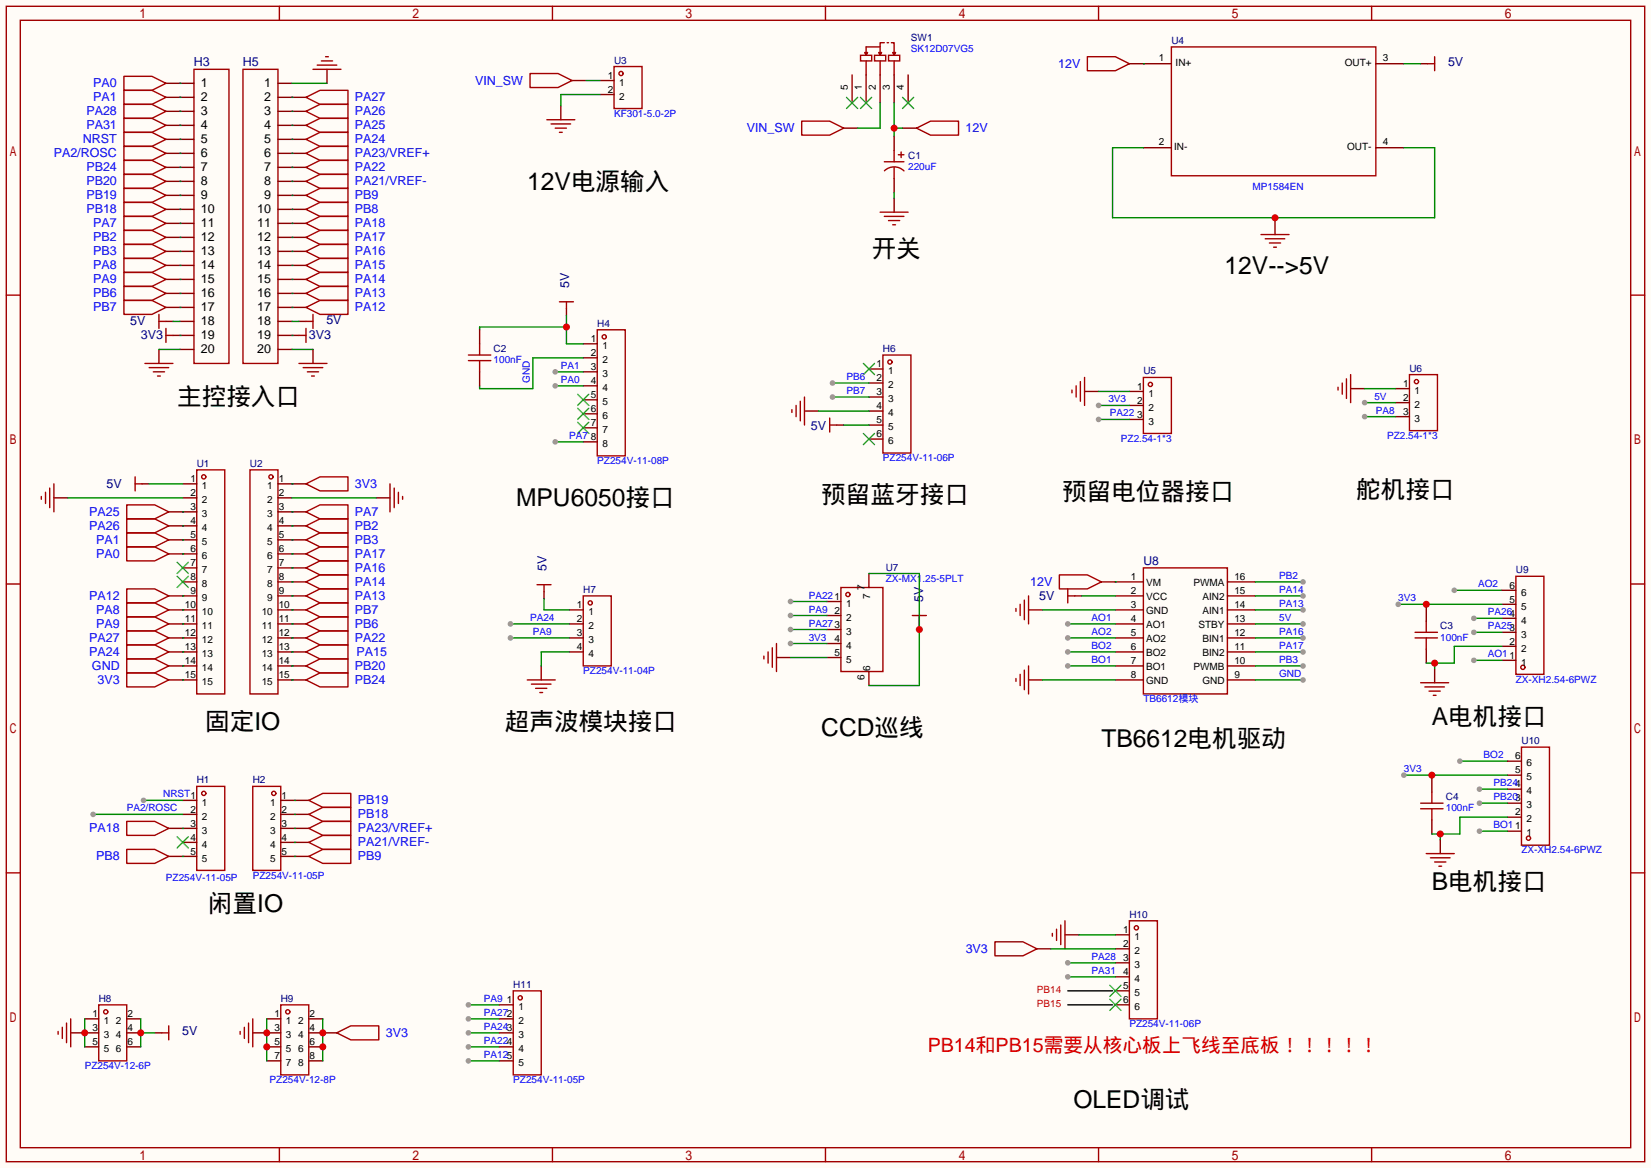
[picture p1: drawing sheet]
<svg xmlns="http://www.w3.org/2000/svg" width="299mm" height="212mm" viewBox="0 0 299 212" stroke-linecap="round" stroke-linejoin="round" font-family="sans-serif">
<path d="M0 0h299.5v211.8h-299.5z" fill="#fffcf7"/>
<g fill="none" stroke="#a10000" stroke-width=".25">
<path d="M1.1 1.1h297.2v209.6h-297.2zM3.7 3.7h292.1v204.5h-292.1zM22.5 18.9h5.1l2.5 1.3-2.5 1.3h-5.1zM22.5 13.8h5.1l2.5 1.3-2.5 1.3h-5.1zM22.5 16.4h5.1l2.5 1.3-2.5 1.2h-5.1zM35.2 12.6h6.3v53.3h-6.3zM44.1 12.6h6.3v53.3h-6.3zM50.7 1.1v2.6M55.5 17.7l2.5-1.3h5.1v2.5h-5.1zM56.8 12.6h5M57.5 11.8h3.6M58.3 11h2"/>
<path d="M59.1 10.3h.5M96.1 13.3h5.1l2.6 1.3-2.6 1.3h-5.1zM100.2 1.1v2.6M149.7 1.1v2.6M156.1 10h2v1h-2zM156.8 9.5h.6l-.3 .5zM157.1 11v2.6M158.6 10h2.1v1h-2.1zM159.4 9.5h.5l-.3 .5zM159.6 11v2.6M159.6 8.5h-2.5v1M160.4 7.7h-.8v1.8"/>
<path d="M160.9 7.7h.3M161.2 10h2v1h-2zM161.7 7.7h.5v1.8M161.9 9.5h.5l-.2 .5zM162.2 11v2.6M197.2 10.3h5.1l2.6 1.3-2.6 1.2h-5.1zM199.3 1.1v2.6M248.8 1.1v2.6M259 11.6h1.2M260.2 10.3v2.5M22.5 39.2h5.1l2.5 1.3-2.5 1.3h-5.1zM22.5 24h5.1l2.5 1.3-2.5 1.2h-5.1z"/>
<path d="M22.5 21.5h5.1l2.5 1.2-2.5 1.3h-5.1zM22.5 26.5h5.1l2.5 1.3-2.5 1.3h-5.1zM22.5 31.6h5.1l2.5 1.3-2.5 1.3h-5.1zM22.5 29.1h5.1l2.5 1.3-2.5 1.2h-5.1zM22.5 36.7h5.1l2.5 1.3-2.5 1.2h-5.1zM22.5 34.2h5.1l2.5 1.2-2.5 1.3h-5.1zM55.5 27.8l2.5-1.3h5.1v2.6h-5.1zM55.5 25.3l2.5-1.3h5.1v2.5h-5.1zM55.5 32.9l2.5-1.3h5.1v2.6h-5.1zM55.5 35.4l2.5-1.2h5.1v2.5h-5.1zM55.5 30.4l2.5-1.3h5.1v2.5h-5.1zM55.5 38l2.5-1.3h5.1v2.5h-5.1z"/>
<path d="M55.5 22.7l2.5-1.2h5.1v2.5h-5.1zM55.5 20.2l2.5-1.3h5.1v2.6h-5.1zM99.2 21.7h5.1M99.9 22.5h3.6M100.7 23.2h2M101.5 24h.5M145.4 22h5.1l2.5 1.2-2.5 1.3h-5.1zM159.6 38.5h5.1M160.4 39.2h3.6M166.2 23.2l2.6-1.2h5.1v2.5h-5.1zM1.1 53.5h2.6M22.5 54.5h5.1l2.5 1.3-2.5 1.2h-5.1z"/>
<path d="M22.5 51.9h5.1l2.5 1.3-2.5 1.3h-5.1zM22.5 49.4h5.1l2.5 1.3-2.5 1.2h-5.1zM22.5 44.3h5.1l2.5 1.3-2.5 1.3h-5.1zM22.5 46.9h5.1l2.5 1.2-2.5 1.3h-5.1zM22.5 41.8h5.1l2.5 1.3-2.5 1.2h-5.1zM28.8 57v2.6M28.8 58.3h1.3M30.1 59.6v2.5M55.5 48.1l2.5-1.2h5.1v2.5h-5.1zM55.5 45.6l2.5-1.3h5.1v2.6h-5.1zM55.5 43.1l2.5-1.3h5.1v2.5h-5.1zM55.5 50.7l2.5-1.3h5.1v2.5h-5.1z"/>
<path d="M55.5 40.5l2.5-1.3h5.1v2.6h-5.1zM55.5 53.2l2.5-1.3h5.1v2.6h-5.1zM55.5 55.8l2.5-1.3h5.1v2.5h-5.1zM55.5 59.6v2.5M55.5 58.3h1.3M56.8 57v2.6M101.5 54.7h2.5M102.7 54.7v1.3M161.2 40h2M161.9 40.8h.5M228.7 42.5h5.1M229.5 43.3h3.5"/>
<path d="M230.3 44.1h2M231 44.8h.5M295.8 53.5h2.5M26.3 65.9h5.1M27.1 66.7h3.5M27.8 67.4h2M28.6 68.2h.5M30.1 60.8h1.3M54.2 65.9h5.1M54.2 60.8h1.3M55 66.7h3.5M55.8 67.4h2"/>
<path d="M56.5 68.2h.5M143.6 74.3v.5M144.4 73.5v2.1M145.2 72.8v3.5M145.9 72v5.1M150.5 75.8v2.6M150.5 77.1h1.3M194.4 70.7v.5M195.2 70v2M196 69.2v3.6M196.7 68.5v5M242.7 70.2v.5"/>
<path d="M243.5 69.5v2M244.2 68.7v3.6M245 67.9v5.1M7.5 90v.6M8.3 89.3v2M9 88.5v3.6M9.8 87.8v5M23 96.6h5.1l2.5 1.3-2.5 1.3h-5.1zM23 91.6h5.1l2.5 1.2-2.5 1.3h-5.1zM23 94.1h5.1l2.5 1.3-2.5 1.2h-5.1zM23 99.2h5.1l2.5 1.3-2.5 1.2h-5.1zM24.5 86.5v2.5"/>
<path d="M24.5 87.8h1.3M35.7 85.2h5.1v40.7h-5.1zM45.3 85.2h5.1v40.7h-5.1zM55.5 87.8l2.5-1.3h5.1v2.5h-5.1zM55.5 92.8l2.5-1.2h5.1v2.5h-5.1zM55.5 95.4l2.5-1.3h5.1v2.5h-5.1zM55.5 97.9l2.5-1.3h5.1v2.6h-5.1zM70.7 87.8v5M71.5 88.5v3.6M72.3 89.3v2M73 90v.6M1.1 105.9h2.6"/>
<path d="M23 119.5h5.1l2.5 1.3-2.5 1.2h-5.1zM23 117h5.1l2.5 1.2-2.5 1.3h-5.1zM23 109.3h5.1l2.5 1.3-2.5 1.3h-5.1zM23 106.8h5.1l2.5 1.3-2.5 1.2h-5.1zM23 114.4h5.1l2.5 1.3-2.5 1.3h-5.1zM23 111.9h5.1l2.5 1.3-2.5 1.2h-5.1zM55.5 115.7l2.5-1.3h5.1v2.6h-5.1zM55.5 118.2l2.5-1.2h5.1v2.5h-5.1zM55.5 110.6l2.5-1.3h5.1v2.6h-5.1zM55.5 113.2l2.5-1.3h5.1v2.5h-5.1zM55.5 108.1l2.5-1.3h5.1v2.5h-5.1zM55.5 103l2.5-1.3h5.1v2.6h-5.1z"/>
<path d="M55.5 105.5l2.5-1.2h5.1v2.5h-5.1zM55.5 100.5l2.5-1.3h5.1v2.5h-5.1zM97.4 106h2.5M98.7 106v1.3M138.6 119v.5M139.3 118.2v2.1M140.1 117.5v3.5M140.8 116.7v5.1M165.5 111.6h2.5M166.8 111.6v1.3M184.3 110.4v.5M185 109.6v2"/>
<path d="M185.8 108.8v3.6M186.6 108.1v5.1M192.2 104.3h5l2.6 1.2-2.6 1.3h-5zM193.7 106.8v2.5M193.7 108.1h1.2M295.8 105.9h2.5M23 122h5.1l2.5 1.3-2.5 1.3h-5.1zM55.5 120.8l2.5-1.3h5.1v2.5h-5.1zM55.5 123.3l2.5-1.3h5.1v2.6h-5.1zM95.6 123.3h5.1M96.4 124.1h3.5M97.2 124.8h2"/>
<path d="M97.9 125.6h.5M184.3 123.1v.5M185 122.3v2M185.8 121.5v3.6M186.6 120.8v5.1M257.7 123.8h5.1M258.4 124.6h3.6M259.2 125.3h2M260 126.1h.5M1.1 158.3h2.6M23 149h5.1l2.5 1.2-2.5 1.3h-5.1zM23 154.1h5.1l2.5 1.2-2.5 1.3h-5.1z"/>
<path d="M35.7 142.6h5.1v15.3h-5.1zM45.8 142.6h5.1v15.3h-5.1zM56 150.2l2.5-1.2h5.1v2.5h-5.1zM56 152.8l2.5-1.3h5.1v2.6h-5.1zM56 155.3l2.5-1.2h5.1v2.5h-5.1zM56 147.7l2.5-1.3h5.1v2.6h-5.1zM56 145.2l2.5-1.3h5.1v2.5h-5.1zM258.7 154.8h5.1M259.5 155.6h3.5M260.2 156.3h2.1M261 157.1h.5M295.8 158.3h2.5"/>
<path d="M180.5 170.8h5l2.6 1.3-2.6 1.3h-5zM190.9 169.3v.5M191.6 168.5v2.1M192.4 167.8v3.5M193.2 167v5.1M10.5 187.1v.5M11.3 186.3v2M12.1 185.5v3.6M12.8 184.8v5.1M29.3 187.3h1.3M30.6 186.1v2.5M43.6 187.1v.5"/>
<path d="M44.3 186.3v2M45.1 185.5v3.6M45.8 184.8v5.1M61.1 187.3l2.5-1.2h5.1v2.5h-5.1zM50.7 208.2v2.5M100.2 208.2v2.5M149.7 208.2v2.5M199.3 208.2v2.5M248.8 208.2v2.5"/>
<circle cx="37" cy="86.5" r=".38"/>
<circle cx="49.1" cy="86.5" r=".38"/>
<circle cx="37" cy="143.9" r=".38"/>
<circle cx="49.7" cy="143.9" r=".38"/>
</g>
<g fill="none" stroke="#870000" stroke-width=".25">
<path d="M30.1 17.7h5.1M30.1 15.1h5.1M50.4 17.7h5.1M50.4 15.1h2.6M59.3 12.6v2.5M101.7 19.2v2.5M103.8 14.6h2.5M154.6 13.6v5.1M157.1 13.6v5.1M159.6 13.6v5.1M162.2 13.6v5.1M164.7 13.6v5.1"/>
<path d="M204.9 11.6h2.5M257.7 11.6h1.3M30.1 27.8h5.1M30.1 25.3h5.1M30.1 32.9h5.1M30.1 35.4h5.1M30.1 30.4h5.1M30.1 38h5.1M30.1 22.7h5.1M30.1 20.2h5.1M50.4 27.8h5.1M50.4 25.3h5.1"/>
<path d="M50.4 32.9h5.1M50.4 35.4h5.1M50.4 30.4h5.1M50.4 38h5.1M50.4 22.7h5.1M50.4 20.2h5.1M153 23.2h2.6M162.2 35.9v2.6M163.7 23.2h2.5M30.1 48.1h5.1M30.1 45.6h5.1M30.1 43.1h5.1"/>
<path d="M30.1 50.7h5.1M30.1 40.5h5.1M30.1 53.2h5.1M30.1 55.8h5.1M30.1 58.3h1.3M32.6 58.3h2.6M50.4 48.1h5.1M50.4 45.6h5.1M50.4 43.1h5.1M50.4 50.7h5.1M50.4 40.5h5.1M50.4 53.2h5.1"/>
<path d="M50.4 55.8h5.1M50.4 58.3h2.6M54.2 58.3h1.3M102.7 56v1.3M231.3 40v2.5M28.8 63.4v2.5M31.4 60.8h3.8M32.6 63.4h2.6M50.4 60.8h3.8M50.4 63.4h2.6M56.8 63.4v2.5M145.9 74.5h2.6"/>
<path d="M151.8 77.1h1.2M196.7 71h2.6M245 70.5h2.5M9.8 90.3h2.5M25.8 87.8h1.3M30.6 92.8h5.1M30.6 95.4h5.1M30.6 97.9h5.1M33.1 90.3h2.6M33.1 87.8h2.6M50.4 90.3h2.6M50.4 87.8h5.1"/>
<path d="M50.4 92.8h5.1M50.4 95.4h5.1M50.4 97.9h5.1M68.2 90.3h2.5M30.6 110.6h5.1M30.6 118.2h5.1M30.6 115.7h5.1M30.6 113.2h5.1M30.6 100.5h5.1M30.6 108.1h5.1M33.1 105.5h2.6M33.1 103h2.6"/>
<path d="M50.4 105.5h5.1M50.4 110.6h5.1M50.4 118.2h5.1M50.4 115.7h5.1M50.4 113.2h5.1M50.4 100.5h5.1M50.4 108.1h5.1M50.4 103h5.1M98.7 107.3v1.3M140.8 119.3h2.6M166.8 112.9v1.3M186.6 110.6h2.5"/>
<path d="M194.9 108.1h1.3M199.8 105.5h2.5M30.6 123.3h5.1M30.6 120.8h5.1M50.4 123.3h5.1M50.4 120.8h5.1M98.2 120.8v2.5M186.6 123.3h2.5M260.2 121.3v2.5M30.6 150.2h5.1M30.6 155.3h5.1M33.1 152.8h2.6"/>
<path d="M33.1 147.7h2.6M33.1 145.2h2.6M50.9 150.2h5.1M50.9 152.8h5.1M50.9 155.3h5.1M50.9 147.7h5.1M50.9 145.2h5.1M261.2 152.3v2.5M188.1 172.1h2.5M193.2 169.5h2.5M12.8 187.3h2.6M28.1 187.3h1.2"/>
<path d="M45.8 187.3h2.6M58.5 187.3h2.6"/>
</g>
<g fill="none" stroke="#008700" stroke-width=".25">
<path d="M32.6 15.1h.1M32.6 17.7h.1M53 17.7h.1M53 15.1h6.3M159.6 18.7v4.5h-4M162.2 18.7v6.1M32.6 20.2h.1M32.6 25.3h.1M32.6 27.8h.1M32.6 22.7h.1M32.6 32.9h.1M32.6 30.4h.1"/>
<path d="M32.6 38h.1M32.6 35.4h.1M53 32.9h.1M53 30.4h.1M53 25.3h.1M53 27.8h.1M53 38h.1M53 35.4h.1M53 22.7h.1M53 20.2h.1M162.2 23.2h1.5M31.4 58.3h1.2"/>
<path d="M32.6 55.8h.1M32.6 53.2h.1M32.6 50.7h.1M32.6 45.6h.1M32.6 48.1h.1M32.6 43.1h.1M32.6 40.5h.1M53 43.1h.1M53 48.1h.1M53 45.6h.1M53 50.7h.1M53 40.5h.1"/>
<path d="M53 53.2h.1M53 55.8h.1M53 58.3h1.2M28.8 63.4h3.8M32.6 60.8h.1M53 60.8h.1M53 63.4h3.8M12.3 90.3h20.8M27.1 87.8h6M33.1 92.8h.1M33.1 95.4h.1M33.1 97.9h.1"/>
<path d="M53 87.8h.1M53 97.9h.1M53 95.4h.1M53 92.8h.1M53 90.3h15.2M33.1 100.5h.1M33.1 108.1h.1M33.1 110.6h.1M33.1 113.2h.1M33.1 115.7h.1M33.1 118.2h.1M53 118.2h.1"/>
<path d="M53 115.7h.1M53 113.2h.1M53 110.6h.1M53 108.1h.1M53 105.5h.1M53 103h.1M53 100.5h.1M33.1 120.8h.1M33.1 123.3h.1M53 120.8h.1M53 123.3h.1M33.1 155.3h.1"/>
<path d="M33.1 150.2h.1M53.5 145.2h.1M53.5 147.7h.1M53.5 150.2h.1M53.5 152.8h.1M53.5 155.3h.1"/>
</g>
<path d="M153.5 17.7l2.1 2M155.6 17.7l-2.1 2M156.1 17.7l2 2M158.1 17.7l-2 2M163.7 17.7l2 2M165.7 17.7l-2 2M32.1 102l2.1 2M32.1 104.5l2.1 2.1M34.2 102l-2.1 2M34.2 104.5l-2.1 2.1M32.1 151.8l2.1 2M34.2 151.8l-2.1 2" fill="none" stroke="#3c3" stroke-width=".25"/>
<circle cx="162.2" cy="23.2" r=".63" fill="#c00"/>
<g fill="none" stroke="#a10000" stroke-width=".25">
<path d="M111.4 12.1h5.1v7.6h-5.1zM212.5 8.5h37.1v23.4h-37.1zM160.4 29.3h3.6M160.4 31a2.54 2.54 0 0 1 3.6 0M162.2 27.3v2M162.2 30.4v2M162.9 28.1h1.1M163.4 27.6v1"/>
<circle cx="112.6" cy="13.3" r=".38"/>
</g>
<path d="M108.8 14.6h2.6M108.8 17.1h2.6M207.4 11.6h5.1M249.6 11.6h5M162.2 24.8v2.5M162.2 32.4v2.5M207.4 26.8h5.1M249.6 26.8h5" fill="none" stroke="#870000" stroke-width=".25"/>
<path d="M106.3 14.6h2.5M108.8 17.1h-7.1v2.1M207.4 11.6h.1M162.2 34.9v1M207.4 26.8h-5.6v12.7h58.4v-12.7h-5.6M231.3 39.5v.5" fill="none" stroke="#008700" stroke-width=".25"/>
<circle cx="231.3" cy="39.5" r=".63" fill="#c00"/>
<path d="M254.6 11.6h3.1M102.7 57.3v5.1h3.1M102.7 59.3h-15.7v.5" fill="none" stroke="#008700" stroke-width=".25"/>
<g fill="none" stroke="#a10000" stroke-width=".25">
<path d="M108.3 59.8h5.1v22.9h-5.1z"/>
<circle cx="109.6" cy="61.1" r=".38"/>
</g>
<path d="M105.8 62.4h2.5M105.8 64.9h2.5M105.8 67.4h2.5M105.8 70h2.5M105.8 72.5h2.5M105.8 75.1h2.5M105.8 77.6h2.5M105.8 80.1h2.5" fill="none" stroke="#870000" stroke-width=".25"/>
<path d="M104.8 71.5l2 2M104.8 74l2 2.1M104.8 76.6l2 2M106.8 71.5l-2 2M106.8 74l-2 2.1M106.8 76.6l-2 2" fill="none" stroke="#3c3" stroke-width=".25"/>
<circle cx="102.7" cy="59.3" r=".63" fill="#c00"/>
<path d="M100.7 67.4h5.1M105.8 64.9h-9.2v5.6h-9.6v-.5" fill="none" stroke="#008700" stroke-width=".25"/>
<circle cx="100.7" cy="67.4" r=".51" fill="#999"/>
<path d="M100.7 70h5.1" fill="none" stroke="#008700" stroke-width=".25"/>
<circle cx="100.7" cy="70" r=".51" fill="#999"/>
<path d="M100.7 80.1h5.1" fill="none" stroke="#008700" stroke-width=".25"/>
<circle cx="100.7" cy="80.1" r=".51" fill="#999"/>
<g fill="none" stroke="#a10000" stroke-width=".25">
<path d="M160.1 64.4h5.1v17.8h-5.1z"/>
<circle cx="161.4" cy="65.7" r=".38"/>
</g>
<path d="M157.6 66.9h2.5M157.6 69.5h2.5M157.6 72h2.5M157.6 74.5h2.5M157.6 77.1h2.5M157.6 79.6h2.5" fill="none" stroke="#870000" stroke-width=".25"/>
<path d="M156.6 65.9l2 2M156.6 78.6l2 2M158.6 65.9l-2 2M158.6 78.6l-2 2" fill="none" stroke="#3c3" stroke-width=".25"/>
<path d="M151 69.5h6.6" fill="none" stroke="#008700" stroke-width=".25"/>
<circle cx="151" cy="69.5" r=".51" fill="#999"/>
<path d="M151 72h6.6" fill="none" stroke="#008700" stroke-width=".25"/>
<circle cx="151" cy="72" r=".51" fill="#999"/>
<path d="M148.5 74.5h9.1M153 77.1h4.6M199.3 71h5.6M199.3 73.5h5.6M247.5 70.5h5.6" fill="none" stroke="#008700" stroke-width=".25"/>
<g fill="none" stroke="#a10000" stroke-width=".25">
<path d="M207.4 68.5h5.1v10.1h-5.1zM255.7 67.9h5v10.2h-5z"/>
<circle cx="208.7" cy="69.7" r=".38"/>
<circle cx="256.9" cy="69.2" r=".38"/>
</g>
<path d="M204.9 71h2.5M204.9 73.5h2.5M204.9 76.1h2.5M253.1 70.5h2.6M253.1 73h2.6M253.1 75.6h2.6" fill="none" stroke="#870000" stroke-width=".25"/>
<circle cx="199.3" cy="73.5" r=".51" fill="#999"/>
<path d="M247.5 73h5.6" fill="none" stroke="#008700" stroke-width=".25"/>
<circle cx="247.5" cy="73" r=".51" fill="#999"/>
<path d="M199.3 76.1h5.6" fill="none" stroke="#008700" stroke-width=".25"/>
<circle cx="199.3" cy="76.1" r=".51" fill="#999"/>
<path d="M247.5 75.6h5.6" fill="none" stroke="#008700" stroke-width=".25"/>
<circle cx="247.5" cy="75.6" r=".51" fill="#999"/>
<g fill="none" stroke="#a10000" stroke-width=".25">
<path d="M105.8 108.1h5.1v12.7h-5.1z"/>
<circle cx="107.1" cy="109.3" r=".38"/>
</g>
<path d="M103.3 110.6h2.5M103.3 113.2h2.5M103.3 115.7h2.5M103.3 118.2h2.5" fill="none" stroke="#870000" stroke-width=".25"/>
<path d="M92.6 113.2h10.7M98.7 108.6v2h4.6" fill="none" stroke="#008700" stroke-width=".25"/>
<circle cx="92.6" cy="113.2" r=".51" fill="#999"/>
<path d="M92.6 115.7h10.7" fill="none" stroke="#008700" stroke-width=".25"/>
<circle cx="92.6" cy="115.7" r=".51" fill="#999"/>
<path d="M103.3 118.2h-5.1v2.6M15.4 184.8v5.1" fill="none" stroke="#008700" stroke-width=".25"/>
<g fill="none" stroke="#a10000" stroke-width=".25">
<path d="M17.9 182.2h5.1v10.2h-5.1zM50.9 182.2h5.1v12.7h-5.1z"/>
<circle cx="19.2" cy="183.5" r=".38"/>
<circle cx="52.2" cy="183.5" r=".38"/>
</g>
<g fill="none" stroke="#870000" stroke-width=".25">
<path d="M15.4 184.8h2.5M15.4 189.9h2.5M15.4 187.3h2.5M23 184.8h2.5M23 189.9h2.5M23 187.3h2.5M48.4 184.8h2.5M48.4 189.9h2.5M48.4 187.3h2.5M48.4 192.4h2.5M56 184.8h2.5M56 189.9h2.5"/>
<path d="M56 187.3h2.5M56 192.4h2.5"/>
</g>
<circle cx="15.4" cy="187.3" r=".63" fill="#c00"/>
<path d="M25.5 187.3h2.6M25.5 184.8v5.1" fill="none" stroke="#008700" stroke-width=".25"/>
<circle cx="25.5" cy="187.3" r=".63" fill="#c00"/>
<path d="M58.5 184.8v7.6" fill="none" stroke="#008700" stroke-width=".25"/>
<g fill="#c00">
<circle cx="58.5" cy="187.3" r=".63"/>
<circle cx="58.5" cy="189.9" r=".63"/>
</g>
<path d="M48.4 184.8v7.6" fill="none" stroke="#008700" stroke-width=".25"/>
<g fill="#c00">
<circle cx="48.4" cy="187.3" r=".63"/>
<circle cx="48.4" cy="189.9" r=".63"/>
</g>
<path d="M85 182.2h5.6" fill="none" stroke="#008700" stroke-width=".25"/>
<circle cx="85" cy="182.2" r=".51" fill="#999"/>
<path d="M85 184.8h5.6" fill="none" stroke="#008700" stroke-width=".25"/>
<circle cx="85" cy="184.8" r=".51" fill="#999"/>
<path d="M85 187.3h5.6" fill="none" stroke="#008700" stroke-width=".25"/>
<circle cx="85" cy="187.3" r=".51" fill="#999"/>
<path d="M85 189.9h5.6" fill="none" stroke="#008700" stroke-width=".25"/>
<circle cx="85" cy="189.9" r=".51" fill="#999"/>
<g fill="none" stroke="#a10000" stroke-width=".25">
<path d="M93.1 179.7h5.1v15.2h-5.1z"/>
<circle cx="94.4" cy="181" r=".38"/>
</g>
<path d="M90.6 182.2h2.5M90.6 184.8h2.5M90.6 187.3h2.5M90.6 189.9h2.5M90.6 192.4h2.5" fill="none" stroke="#870000" stroke-width=".25"/>
<path d="M85 192.4h5.6" fill="none" stroke="#008700" stroke-width=".25"/>
<circle cx="85" cy="192.4" r=".51" fill="#999"/>
<g fill="none" stroke="#a10000" stroke-width=".25">
<path d="M152.5 106.6h7.6v15.2h-7.6z"/>
<circle cx="153.8" cy="107.8" r=".38"/>
</g>
<path d="M150 109.1h2.5M150 111.6h2.5M150 114.2h2.5M150 116.7h2.5M150 119.3h2.5M157.6 104v2.6M157.6 121.8v2.5" fill="none" stroke="#870000" stroke-width=".25"/>
<path d="M143.4 119.3h6.6M143.4 114.2h6.6" fill="none" stroke="#008700" stroke-width=".25"/>
<circle cx="143.4" cy="114.2" r=".51" fill="#999"/>
<path d="M143.4 109.1h6.6" fill="none" stroke="#008700" stroke-width=".25"/>
<circle cx="143.4" cy="109.1" r=".51" fill="#999"/>
<path d="M143.4 116.7h6.6" fill="none" stroke="#008700" stroke-width=".25"/>
<circle cx="143.4" cy="116.7" r=".51" fill="#999"/>
<path d="M143.4 111.6h6.6" fill="none" stroke="#008700" stroke-width=".25"/>
<circle cx="143.4" cy="111.6" r=".51" fill="#999"/>
<path d="M157.6 104h9.2v20.3h-9.2" fill="none" stroke="#008700" stroke-width=".25"/>
<circle cx="166.8" cy="114.2" r=".63" fill="#c00"/>
<path d="M207.4 103h15.2v22.9h-15.2z" fill="none" stroke="#a10000" stroke-width=".25"/>
<g fill="none" stroke="#870000" stroke-width=".25">
<path d="M202.3 105.5h5.1M202.3 108.1h5.1M202.3 110.6h5.1M202.3 113.2h5.1M202.3 115.7h5.1M202.3 118.2h5.1M222.6 105.5h5.1M222.6 108.1h5.1M222.6 110.6h5.1M222.6 113.2h5.1M222.6 115.7h5.1M222.6 118.2h5.1"/>
<path d="M202.3 120.8h5.1M202.3 123.3h5.1M222.6 120.8h5.1M222.6 123.3h5.1"/>
</g>
<path d="M189.1 110.6h13.2M196.2 108.1h6.1M202.3 105.5h.1M227.7 115.7h8.6" fill="none" stroke="#008700" stroke-width=".25"/>
<circle cx="236.3" cy="115.7" r=".51" fill="#999"/>
<path d="M227.7 120.8h8.6" fill="none" stroke="#008700" stroke-width=".25"/>
<circle cx="236.3" cy="120.8" r=".51" fill="#999"/>
<path d="M227.7 110.6h8.6" fill="none" stroke="#008700" stroke-width=".25"/>
<circle cx="236.3" cy="110.6" r=".51" fill="#999"/>
<path d="M227.7 105.5h8.6" fill="none" stroke="#008700" stroke-width=".25"/>
<circle cx="236.3" cy="105.5" r=".51" fill="#999"/>
<path d="M193.7 118.2h8.6" fill="none" stroke="#008700" stroke-width=".25"/>
<circle cx="193.7" cy="118.2" r=".51" fill="#999"/>
<path d="M193.7 113.2h8.6" fill="none" stroke="#008700" stroke-width=".25"/>
<circle cx="193.7" cy="113.2" r=".51" fill="#999"/>
<path d="M264.8 138h8.6" fill="none" stroke="#008700" stroke-width=".25"/>
<circle cx="264.8" cy="138" r=".51" fill="#999"/>
<path d="M263.8 107.1h8.6" fill="none" stroke="#008700" stroke-width=".25"/>
<circle cx="263.8" cy="107.1" r=".51" fill="#999"/>
<path d="M227.7 123.3h8.6" fill="none" stroke="#008700" stroke-width=".25"/>
<circle cx="236.3" cy="123.3" r=".51" fill="#999"/>
<path d="M227.7 118.2h8.6" fill="none" stroke="#008700" stroke-width=".25"/>
<circle cx="236.3" cy="118.2" r=".51" fill="#999"/>
<path d="M227.7 108.1h8.6" fill="none" stroke="#008700" stroke-width=".25"/>
<circle cx="236.3" cy="108.1" r=".51" fill="#999"/>
<path d="M227.7 113.2h8.6" fill="none" stroke="#008700" stroke-width=".25"/>
<circle cx="236.3" cy="113.2" r=".51" fill="#999"/>
<path d="M193.7 120.8h8.6" fill="none" stroke="#008700" stroke-width=".25"/>
<circle cx="193.7" cy="120.8" r=".51" fill="#999"/>
<path d="M193.7 115.7h8.6" fill="none" stroke="#008700" stroke-width=".25"/>
<circle cx="193.7" cy="115.7" r=".51" fill="#999"/>
<path d="M189.1 123.3h13.2M254.6 140.6h18.8M259.7 140.6v.5" fill="none" stroke="#008700" stroke-width=".25"/>
<g fill="none" stroke="#a10000" stroke-width=".25">
<path d="M85 65.4h4M85 64.4h4M87 62.4v2M87 65.4v2M256.7 115.7h4M256.7 114.7h4M258.7 112.6v2.1M258.7 115.7v2M275 104.5h5v17.8h-5zM276 135.5h5.1v17.8h-5.1zM257.7 146.7h4M257.7 145.7h4"/>
<path d="M259.7 143.6v2.1M259.7 146.7v2"/>
<circle cx="276.2" cy="121" r=".38"/>
<circle cx="277.2" cy="152" r=".38"/>
</g>
<g fill="none" stroke="#870000" stroke-width=".25">
<path d="M87 59.8v2.6M87 67.4v2.6M258.7 110.1v2.5M258.7 117.7v2.6M272.4 119.8h2.6M272.4 117.2h2.6M272.4 114.7h2.6M272.4 112.1h2.6M272.4 109.6h2.6M272.4 107.1h2.6M273.4 138h2.6M259.7 141.1v2.5"/>
<path d="M259.7 148.7v2.6M273.4 150.7h2.6M273.4 148.2h2.6M273.4 145.7h2.6M273.4 143.1h2.6M273.4 140.6h2.6"/>
</g>
<circle cx="259.7" cy="140.6" r=".63" fill="#c00"/>
<circle cx="254.6" cy="140.6" r=".51" fill="#999"/>
<path d="M253.6 109.6h18.8M258.7 109.6v.5" fill="none" stroke="#008700" stroke-width=".25"/>
<circle cx="258.7" cy="109.6" r=".63" fill="#c00"/>
<circle cx="253.6" cy="109.6" r=".51" fill="#999"/>
<path d="M272.4 117.2h-8.6v3.1h-5.1M260.2 120.3v1" fill="none" stroke="#008700" stroke-width=".25"/>
<circle cx="260.2" cy="120.3" r=".63" fill="#c00"/>
<path d="M261.2 151.3v1M273.4 148.2h-8.6v3.1h-5.1" fill="none" stroke="#008700" stroke-width=".25"/>
<circle cx="261.2" cy="151.3" r=".63" fill="#c00"/>
<path d="M268.4 143.1h5" fill="none" stroke="#008700" stroke-width=".25"/>
<circle cx="268.4" cy="143.1" r=".51" fill="#999"/>
<path d="M267.3 112.1h5.1" fill="none" stroke="#008700" stroke-width=".25"/>
<circle cx="267.3" cy="112.1" r=".51" fill="#999"/>
<path d="M268.4 145.7h5" fill="none" stroke="#008700" stroke-width=".25"/>
<circle cx="268.4" cy="145.7" r=".51" fill="#999"/>
<path d="M267.3 114.7h5.1" fill="none" stroke="#008700" stroke-width=".25"/>
<circle cx="267.3" cy="114.7" r=".51" fill="#999"/>
<path d="M267.3 119.8h5.1" fill="none" stroke="#008700" stroke-width=".25"/>
<circle cx="267.3" cy="119.8" r=".51" fill="#999"/>
<path d="M268.4 150.7h5" fill="none" stroke="#008700" stroke-width=".25"/>
<circle cx="268.4" cy="150.7" r=".51" fill="#999"/>
<g fill="none" stroke="#a10000" stroke-width=".25">
<path d="M204.9 167h5v17.8h-5z"/>
<circle cx="206.1" cy="168.3" r=".38"/>
</g>
<path d="M202.3 169.5h2.6M202.3 172.1h2.6M202.3 174.6h2.6M202.3 177.2h2.6M202.3 179.7h2.6M202.3 182.2h2.6" fill="none" stroke="#870000" stroke-width=".25"/>
<path d="M201.3 178.7l2 2M203.3 178.7l-2 2M201.3 181.2l2 2.1M203.3 181.2l-2 2.1" fill="none" stroke="#3c3" stroke-width=".25"/>
<path d="M190.6 172.1h11.7M193.7 174.6h8.6M195.7 169.5h6.6" fill="none" stroke="#008700" stroke-width=".25"/>
<circle cx="193.7" cy="174.6" r=".51" fill="#999"/>
<path d="M193.7 177.2h8.6" fill="none" stroke="#008700" stroke-width=".25"/>
<circle cx="193.7" cy="177.2" r=".51" fill="#999"/>
<path d="M193.7 179.7h8.1M193.7 182.2h8.1" fill="none" stroke="#000" stroke-width=".25"/>
<path d="M26 145.2h7.1" fill="none" stroke="#008700" stroke-width=".25"/>
<circle cx="26" cy="145.2" r=".51" fill="#999"/>
<path d="M16.9 147.7h16.2" fill="none" stroke="#008700" stroke-width=".25"/>
<circle cx="16.9" cy="147.7" r=".51" fill="#999"/>
<g font-size="4.5">
<text x="95.6" y="34.4">12V电源输入</text>
<text x="158.1" y="46.6">开关</text>
<text x="222.1" y="49.6">12V--&gt;5V</text>
<text x="32.1" y="73.5">主控接入口</text>
<text x="93.6" y="91.8">MPU6050接口</text>
<text x="149" y="91.3">预留蓝牙接口</text>
<text x="192.7" y="90.8">预留电位器接口</text>
<text x="246" y="90.3">舵机接口</text>
<text x="259.7" y="131.4">A电机接口</text>
<text x="37.2" y="132.4">固定IO</text>
<text x="91.6" y="132.4">超声波模块接口</text>
<text x="149" y="133.4">CCD巡线</text>
<text x="199.8" y="135.5">TB6612电机驱动</text>
<text x="259.7" y="161.4">B电机接口</text>
<text x="37.7" y="165.4">闲置IO</text>
<text x="194.7" y="201">OLED调试</text>
</g>
<text font-size="3.6" fill="#f00" x="168.3" y="190.8">PB14和PB15需要从核心板上飞线至底板！！！！！</text>
<g font-size="2.3" fill="#00f">
<text x="16.9" y="15.8">PA0</text>
<text x="86.2" y="15.3">VIN_SW</text>
<text x="191.9" y="12.3">12V</text>
<text x="15.7" y="20.9">PA28</text>
<text x="15.7" y="23.5">PA31</text>
<text x="16.9" y="18.4">PA1</text>
<text x="64.4" y="23.5">PA25</text>
<text x="64.4" y="20.9">PA26</text>
<text x="64.4" y="18.4">PA27</text>
<text x="135.4" y="24">VIN_SW</text>
<text x="175.1" y="24">12V</text>
<text x="9.7" y="28.5">PA2/ROSC</text>
<text x="15" y="26">NRST</text>
<text x="64.4" y="28.5">PA23/VREF+</text>
<text x="64.4" y="26">PA24</text>
<text x="15.7" y="33.6">PB20</text>
<text x="15.7" y="31.1">PB24</text>
<text x="64.4" y="33.6">PA21/VREF-</text>
<text x="64.4" y="31.1">PA22</text>
<text x="15.7" y="38.7">PB18</text>
<text x="15.7" y="36.2">PB19</text>
<text x="16.9" y="41.2">PA7</text>
<text x="64.4" y="36.2">PB9</text>
<text x="64.4" y="41.2">PA18</text>
<text x="64.4" y="38.7">PB8</text>
<text x="16.9" y="46.3">PB3</text>
<text x="16.9" y="43.8">PB2</text>
<text x="64.4" y="46.3">PA16</text>
<text x="64.4" y="43.8">PA17</text>
<text x="16.9" y="53.9">PB6</text>
<text x="16.9" y="51.4">PA9</text>
<text x="16.9" y="48.9">PA8</text>
<text x="64.4" y="48.9">PA15</text>
<text x="64.4" y="51.4">PA14</text>
<text x="64.4" y="53.9">PA13</text>
<text x="16.9" y="56.5">PB7</text>
<text x="64.4" y="56.5">PA12</text>
<text x="64.4" y="88.5">3V3</text>
<text x="16.2" y="93.6">PA25</text>
<text x="64.4" y="93.6">PA7</text>
<text x="16.2" y="96.1">PA26</text>
<text x="17.4" y="98.6">PA1</text>
<text x="17.4" y="101.2">PA0</text>
<text x="64.4" y="96.1">PB2</text>
<text x="64.4" y="98.6">PB3</text>
<text x="64.4" y="101.2">PA17</text>
<text x="64.4" y="103.7">PA16</text>
<text x="64.4" y="106.3">PA14</text>
<text x="186.8" y="106.3">12V</text>
<text x="16.2" y="108.8">PA12</text>
<text x="17.4" y="111.3">PA8</text>
<text x="17.4" y="113.9">PA9</text>
<text x="64.4" y="111.3">PB7</text>
<text x="64.4" y="113.9">PB6</text>
<text x="64.4" y="108.8">PA13</text>
<text x="16.2" y="119">PA24</text>
<text x="16.2" y="116.4">PA27</text>
<text x="64.4" y="116.4">PA22</text>
<text x="64.6" y="119">PA15</text>
<text x="16.7" y="121.5">GND</text>
<text x="17.7" y="124">3V3</text>
<text x="64.4" y="121.5">PB20</text>
<text x="64.4" y="124">PB24</text>
<text x="64.9" y="148.4">PB18</text>
<text x="64.9" y="145.9">PB19</text>
<text x="16.2" y="151">PA18</text>
<text x="64.9" y="151">PA23/VREF+</text>
<text x="64.9" y="153.5">PA21/VREF-</text>
<text x="17.4" y="156">PB8</text>
<text x="64.9" y="156">PB9</text>
<text x="175.2" y="172.8">3V3</text>
<text x="70" y="188.1">3V3</text>
</g>
<g font-size="2.3" fill="#000080">
<text x="35.2" y="12">H3</text>
<text x="44.1" y="12">H5</text>
<text x="262.6" y="12">5V</text>
<text x="103.2" y="52.3" transform="rotate(-90 103.2 52.3)">5V</text>
<text x="23.6" y="59">5V</text>
<text x="59.2" y="58.8">5V</text>
<text x="25.5" y="61.6">3V3</text>
<text x="56" y="61.6">3V3</text>
<text x="147.1" y="78.1">5V</text>
<text x="19.3" y="88.5">5V</text>
<text x="99.2" y="103.6" transform="rotate(-90 99.2 103.6)">5V</text>
<text x="167.5" y="109.2" transform="rotate(-90 167.5 109.2)">5V</text>
<text x="188.5" y="108.8">5V</text>
<text x="33" y="187.8">5V</text>
</g>
<g font-size="2.3">
<text x="36.4" y="15.8">1</text>
<text x="47.9" y="15.8">1</text>
<text x="36.4" y="18.4">2</text>
<text x="36.4" y="20.9">3</text>
<text x="36.4" y="23.4">4</text>
<text x="47.9" y="18.4">2</text>
<text x="47.9" y="20.9">3</text>
<text x="47.9" y="23.4">4</text>
<text x="36.4" y="26">5</text>
<text x="36.4" y="28.5">6</text>
<text x="47.9" y="26">5</text>
<text x="47.9" y="28.5">6</text>
<text x="36.4" y="31.1">7</text>
<text x="36.4" y="33.6">8</text>
<text x="47.9" y="31.1">7</text>
<text x="47.9" y="33.6">8</text>
<text x="36.4" y="36.1">9</text>
<text x="36.4" y="38.7">10</text>
<text x="36.4" y="41.2">11</text>
<text x="46.6" y="38.7">10</text>
<text x="46.6" y="41.2">11</text>
<text x="47.9" y="36.1">9</text>
<text x="36.4" y="43.8">12</text>
<text x="36.4" y="46.3">13</text>
<text x="46.6" y="43.8">12</text>
<text x="46.6" y="46.3">13</text>
<text x="36.4" y="48.8">14</text>
<text x="36.4" y="51.4">15</text>
<text x="36.4" y="53.9">16</text>
<text x="46.6" y="48.8">14</text>
<text x="46.6" y="51.4">15</text>
<text x="46.6" y="53.9">16</text>
<text x="36.4" y="56.5">17</text>
<text x="36.4" y="59">18</text>
<text x="46.6" y="56.5">17</text>
<text x="46.6" y="59">18</text>
<text x="36.4" y="61.5">19</text>
<text x="36.4" y="64.1">20</text>
<text x="46.6" y="61.5">19</text>
<text x="46.6" y="64.1">20</text>
</g>
<text font-size="2.2" fill="#000080" x="207.4" y="102.5">U8</text>
<g font-size="1.8" fill="#000080">
<text x="111.4" y="11.5">U3</text>
<text x="165.2" y="7.5">SW1</text>
<text x="212.5" y="8">U4</text>
<text x="164.7" y="28.8">C1</text>
<text x="108.3" y="59.3">H4</text>
<text x="89.5" y="63.8">C2</text>
<text x="160.1" y="63.8">H6</text>
<text x="207.4" y="67.9">U5</text>
<text x="255.7" y="67.4">U6</text>
<text x="35.7" y="84.7">U1</text>
<text x="45.3" y="84.7">U2</text>
<text x="105.8" y="107.5">H7</text>
<text x="160.7" y="103.5">U7</text>
<text x="275" y="104">U9</text>
<text x="261.2" y="114.1">C3</text>
<text x="276" y="135">U10</text>
<text x="35.7" y="142.1">H1</text>
<text x="45.8" y="142.1">H2</text>
<text x="262.3" y="145.1">C4</text>
<text x="204.9" y="166.5">H10</text>
<text x="93.1" y="179.2">H11</text>
<text x="17.9" y="181.7">H8</text>
<text x="50.9" y="181.7">H9</text>
</g>
<g font-size="1.8" fill="#00f">
<text x="165.2" y="9.5">SK12D07VG5</text>
<text x="111.4" y="21.2">KF301-5.0-2P</text>
<text x="164.7" y="30.8">220uF</text>
<text x="227.2" y="34.4">MP1584EN</text>
<text x="89.5" y="65.9">100nF</text>
<text x="96.1" y="69.5" transform="rotate(-90 96.1 69.5)">GND</text>
<text x="101.7" y="66.9">PA1</text>
<text x="101.7" y="69.4">PA0</text>
<text x="153.5" y="68.9">PB6</text>
<text x="153.5" y="71.5">PB7</text>
<text x="201" y="73">3V3</text>
<text x="201.3" y="75.5">PA22</text>
<text x="249.3" y="72.5">5V</text>
<text x="249.6" y="75">PA8</text>
<text x="103.3" y="79.6">PA7</text>
<text x="160.1" y="83.7">PZ254V-11-06P</text>
<text x="203.3" y="80.1">PZ2.54-1*3</text>
<text x="251.6" y="79.6">PZ2.54-1*3</text>
<text x="108.3" y="84.2">PZ254V-11-08P</text>
<text x="160.7" y="105.5">ZX-MX1.25-5PLT</text>
<text x="232" y="105">PB2</text>
<text x="232" y="107.5">PA14</text>
<text x="268.1" y="106.5">AO2</text>
<text x="96.1" y="112.6">PA24</text>
<text x="146.7" y="113.6">PA273</text>
<text x="146.7" y="108.5">PA221</text>
<text x="146.7" y="111.1">PA9</text>
<text x="198" y="112.6">AO1</text>
<text x="232" y="110.1">PA13</text>
<text x="232" y="112.6">5V</text>
<text x="253.6" y="109.1">3V3</text>
<text x="269.9" y="111.6">PA264</text>
<text x="96.6" y="115.2">PA9</text>
<text x="146.7" y="116.2">3V3</text>
<text x="198" y="117.7">BO2</text>
<text x="198" y="115.2">AO2</text>
<text x="232" y="115.2">PA16</text>
<text x="232" y="117.7">PA17</text>
<text x="261.2" y="116.2">100nF</text>
<text x="269.9" y="114.1">PA253</text>
<text x="269.9" y="119.2">AO1</text>
<text x="105.8" y="122.3">PZ254V-11-04P</text>
<text x="198" y="120.2">BO1</text>
<text x="232" y="120.2">PB3</text>
<text x="232" y="122.8">GND</text>
<text x="275" y="123.8">ZX-XH2.54-6PWZ</text>
<text x="207.4" y="127.3">TB6612模块</text>
<text x="269.1" y="137.5">BO2</text>
<text x="254.6" y="140">3V3</text>
<text x="270.9" y="142.6">PB244</text>
<text x="23" y="147.2">PA2/ROSC</text>
<text x="29.6" y="144.6">NRST1</text>
<text x="262.3" y="147.2">100nF</text>
<text x="270.9" y="145.1">PB203</text>
<text x="270.9" y="150.2">BO1</text>
<text x="276" y="154.8">ZX-XH2.54-6PWZ</text>
<text x="30.1" y="159.9">PZ254V-11-05P</text>
<text x="45.8" y="159.3">PZ254V-11-05P</text>
<text x="198" y="174.1">PA28</text>
<text x="198" y="176.6">PA31</text>
<text x="87.8" y="181.7">PA9</text>
<text x="87.8" y="184.2">PA272</text>
<text x="87.8" y="186.8">PA243</text>
<text x="87.8" y="189.3">PA224</text>
<text x="87.8" y="191.9">PA125</text>
<text x="204.9" y="186.3">PZ254V-11-06P</text>
<text x="15.4" y="193.9">PZ254V-12-6P</text>
<text x="48.9" y="196.4">PZ254V-12-8P</text>
<text x="93.1" y="196.4">PZ254V-11-05P</text>
</g>
<g font-size="1.8">
<text x="210.2" y="11">1</text>
<text x="250.8" y="11">3</text>
<text x="110.2" y="14.3">1</text>
<text x="110.2" y="16.8">2</text>
<text x="112.3" y="15.6">1</text>
<text x="153.8" y="16.4" transform="rotate(-90 153.8 16.4)">5</text>
<text x="156.3" y="16.4" transform="rotate(-90 156.3 16.4)">1</text>
<text x="158.8" y="16.4" transform="rotate(-90 158.8 16.4)">2</text>
<text x="161.4" y="16.4" transform="rotate(-90 161.4 16.4)">3</text>
<text x="163.9" y="16.4" transform="rotate(-90 163.9 16.4)">4</text>
<text x="213.2" y="12">IN+</text>
<text x="243.9" y="12">OUT+</text>
<text x="112.3" y="18.1">2</text>
<text x="210.2" y="26.3">2</text>
<text x="213" y="27.3">IN-</text>
<text x="244.4" y="27.3">OUT-</text>
<text x="250.8" y="26.3">4</text>
<text x="107.2" y="62">1</text>
<text x="107.2" y="64.6">2</text>
<text x="109.3" y="63.3">1</text>
<text x="109.3" y="65.9">2</text>
<text x="107.2" y="67.1">3</text>
<text x="107.2" y="69.7">4</text>
<text x="109.3" y="68.4">3</text>
<text x="109.3" y="70.9">4</text>
<text x="159" y="66.6">1</text>
<text x="159" y="69.2">2</text>
<text x="159" y="71.7">3</text>
<text x="161.1" y="67.9">1</text>
<text x="161.1" y="70.4">2</text>
<text x="206.3" y="70.7">1</text>
<text x="208.3" y="72">1</text>
<text x="254.5" y="70.2">1</text>
<text x="256.6" y="71.4">1</text>
<text x="107.2" y="72.2">5</text>
<text x="107.2" y="74.7">6</text>
<text x="107.2" y="77.3">7</text>
<text x="109.3" y="73.5">5</text>
<text x="109.3" y="76">6</text>
<text x="159" y="74.2">4</text>
<text x="159" y="76.8">5</text>
<text x="161.1" y="73">3</text>
<text x="161.1" y="75.5">4</text>
<text x="206.3" y="73.2">2</text>
<text x="206.3" y="75.8">3</text>
<text x="208.3" y="74.5">2</text>
<text x="208.3" y="77">3</text>
<text x="254.5" y="72.7">2</text>
<text x="254.5" y="75.3">3</text>
<text x="256.6" y="74">2</text>
<text x="256.6" y="76.5">3</text>
<text x="107.2" y="79.8">8</text>
<text x="109.3" y="78.6">7</text>
<text x="109.3" y="81.1">8</text>
<text x="159" y="79.3">6</text>
<text x="161.1" y="78">5</text>
<text x="161.1" y="80.6">6</text>
<text x="34.6" y="87.4">1</text>
<text x="34.6" y="90">2</text>
<text x="36.6" y="88.7">1</text>
<text x="48.5" y="88.7">1</text>
<text x="50.5" y="87.4">1</text>
<text x="50.5" y="90">2</text>
<text x="34.6" y="92.5">3</text>
<text x="34.6" y="95.1">4</text>
<text x="36.6" y="91.3">2</text>
<text x="36.6" y="93.8">3</text>
<text x="48.5" y="91.3">2</text>
<text x="48.5" y="93.8">3</text>
<text x="50.5" y="92.5">3</text>
<text x="50.5" y="95.1">4</text>
<text x="34.6" y="97.6">5</text>
<text x="34.6" y="100.1">6</text>
<text x="36.6" y="96.3">4</text>
<text x="36.6" y="98.9">5</text>
<text x="36.6" y="101.4">6</text>
<text x="48.5" y="96.3">4</text>
<text x="48.5" y="98.9">5</text>
<text x="48.5" y="101.4">6</text>
<text x="50.5" y="97.6">5</text>
<text x="50.5" y="100.1">6</text>
<text x="34.6" y="102.7">7</text>
<text x="34.6" y="105.2">8</text>
<text x="34.6" y="107.8">9</text>
<text x="36.6" y="104">7</text>
<text x="36.6" y="106.5">8</text>
<text x="48.5" y="104">7</text>
<text x="48.5" y="106.5">8</text>
<text x="50.5" y="102.7">7</text>
<text x="50.5" y="105.2">8</text>
<text x="50.5" y="107.8">9</text>
<text x="156.8" y="107" transform="rotate(-90 156.8 107)">7</text>
<text x="205.1" y="105.2">1</text>
<text x="205.1" y="107.8">2</text>
<text x="207.9" y="106.2">VM</text>
<text x="216.5" y="106.2">PWMA</text>
<text x="223.9" y="107.8">15</text>
<text x="223.9" y="105.2">16</text>
<text x="273.8" y="106.8">6</text>
<text x="33.5" y="110.3">10</text>
<text x="33.5" y="112.8">11</text>
<text x="36.6" y="109">9</text>
<text x="36.6" y="111.6">10</text>
<text x="47.5" y="111.6">10</text>
<text x="48.5" y="109">9</text>
<text x="50.5" y="110.3">10</text>
<text x="50.5" y="112.8">11</text>
<text x="104.7" y="110.3">1</text>
<text x="104.7" y="112.8">2</text>
<text x="106.7" y="111.6">1</text>
<text x="151.4" y="111.3">2</text>
<text x="153.5" y="110.1">1</text>
<text x="153.5" y="112.6">2</text>
<text x="157.8" y="108.6" transform="rotate(-90 157.8 108.6)">7</text>
<text x="205.1" y="110.3">3</text>
<text x="205.1" y="112.8">4</text>
<text x="207.9" y="108.8">VCC</text>
<text x="207.9" y="111.3">GND</text>
<text x="207.9" y="113.9">AO1</text>
<text x="217.4" y="113.9">STBY</text>
<text x="218.1" y="111.3">AIN1</text>
<text x="218.1" y="108.8">AIN2</text>
<text x="223.9" y="112.8">13</text>
<text x="223.9" y="110.3">14</text>
<text x="273.8" y="109.3">5</text>
<text x="275.9" y="113.1">4</text>
<text x="275.9" y="110.6">5</text>
<text x="275.9" y="108">6</text>
<text x="33.5" y="115.4">12</text>
<text x="33.5" y="117.9">13</text>
<text x="36.6" y="114.1">11</text>
<text x="36.6" y="116.7">12</text>
<text x="36.6" y="119.2">13</text>
<text x="47.5" y="114.1">11</text>
<text x="47.5" y="116.7">12</text>
<text x="47.5" y="119.2">13</text>
<text x="50.5" y="115.4">12</text>
<text x="50.5" y="117.9">13</text>
<text x="104.7" y="115.4">3</text>
<text x="104.7" y="117.9">4</text>
<text x="106.7" y="114.1">2</text>
<text x="106.7" y="116.7">3</text>
<text x="106.7" y="119.2">4</text>
<text x="151.4" y="116.4">4</text>
<text x="151.4" y="118.9">5</text>
<text x="153.5" y="115.1">3</text>
<text x="153.5" y="117.7">4</text>
<text x="205.1" y="115.4">5</text>
<text x="205.1" y="117.9">6</text>
<text x="207.9" y="116.4">AO2</text>
<text x="207.9" y="118.9">BO2</text>
<text x="218.1" y="118.9">BIN2</text>
<text x="218.1" y="116.4">BIN1</text>
<text x="223.9" y="117.9">11</text>
<text x="223.9" y="115.4">12</text>
<text x="273.8" y="119.5">1</text>
<text x="273.8" y="116.9">2</text>
<text x="275.9" y="118.2">2</text>
<text x="275.9" y="115.6">3</text>
<text x="33.5" y="120.5">14</text>
<text x="33.5" y="123">15</text>
<text x="36.6" y="121.7">14</text>
<text x="36.6" y="124.3">15</text>
<text x="47.5" y="121.7">14</text>
<text x="47.5" y="124.3">15</text>
<text x="50.5" y="120.5">14</text>
<text x="50.5" y="123">15</text>
<text x="153.5" y="120.2">5</text>
<text x="156.8" y="123.3" transform="rotate(-90 156.8 123.3)">6</text>
<text x="157.8" y="121.8" transform="rotate(-90 157.8 121.8)">6</text>
<text x="205.1" y="120.5">7</text>
<text x="205.1" y="123">8</text>
<text x="207.9" y="121.5">BO1</text>
<text x="207.9" y="124">GND</text>
<text x="216.5" y="121.5">PWMB</text>
<text x="218.1" y="124">GND</text>
<text x="223.9" y="123">9</text>
<text x="223.9" y="120.5">10</text>
<text x="275.9" y="120.7">1</text>
<text x="274.8" y="137.7">6</text>
<text x="274.8" y="140.3">5</text>
<text x="276.9" y="141.5">5</text>
<text x="276.9" y="139">6</text>
<text x="34.6" y="147.4">2</text>
<text x="34.6" y="149.9">3</text>
<text x="36.6" y="146.1">1</text>
<text x="36.6" y="148.7">2</text>
<text x="49" y="146.1">1</text>
<text x="49" y="148.7">2</text>
<text x="51.1" y="144.9">1</text>
<text x="51.1" y="147.4">2</text>
<text x="51.1" y="149.9">3</text>
<text x="274.8" y="147.9">2</text>
<text x="276.9" y="149.2">2</text>
<text x="276.9" y="146.6">3</text>
<text x="276.9" y="144.1">4</text>
<text x="34.6" y="152.5">4</text>
<text x="34.6" y="155">5</text>
<text x="36.6" y="151.2">3</text>
<text x="36.6" y="153.7">4</text>
<text x="49" y="151.2">3</text>
<text x="49" y="153.7">4</text>
<text x="51.1" y="152.5">4</text>
<text x="51.1" y="155">5</text>
<text x="274.8" y="150.4">1</text>
<text x="276.9" y="151.7">1</text>
<text x="36.6" y="156.3">5</text>
<text x="49" y="156.3">5</text>
<text x="203.7" y="169.2">1</text>
<text x="203.7" y="171.8">2</text>
<text x="205.8" y="170.5">1</text>
<text x="205.8" y="173">2</text>
<text x="203.7" y="174.3">3</text>
<text x="203.7" y="176.9">4</text>
<text x="203.7" y="179.4">5</text>
<text x="205.8" y="175.6">3</text>
<text x="205.8" y="178.1">4</text>
<text x="16.8" y="184.5">1</text>
<text x="18.8" y="185.7">1</text>
<text x="21" y="185.7">2</text>
<text x="23.1" y="184.5">2</text>
<text x="49.8" y="184.5">1</text>
<text x="51.9" y="185.7">1</text>
<text x="54.1" y="185.7">2</text>
<text x="56.1" y="184.5">2</text>
<text x="92" y="181.9">1</text>
<text x="94" y="183.2">1</text>
<text x="94" y="185.7">2</text>
<text x="203.7" y="181.9">6</text>
<text x="205.8" y="180.7">5</text>
<text x="205.8" y="183.2">6</text>
<text x="16.8" y="187">3</text>
<text x="16.8" y="189.6">5</text>
<text x="18.8" y="188.3">3</text>
<text x="18.8" y="190.8">5</text>
<text x="21" y="190.8">6</text>
<text x="21" y="188.3">4</text>
<text x="23.1" y="189.6">6</text>
<text x="23.1" y="187">4</text>
<text x="49.8" y="187">3</text>
<text x="49.8" y="189.6">5</text>
<text x="51.9" y="188.3">3</text>
<text x="51.9" y="190.8">5</text>
<text x="54.1" y="190.8">6</text>
<text x="54.1" y="188.3">4</text>
<text x="56.1" y="189.6">6</text>
<text x="56.1" y="187">4</text>
<text x="94" y="188.3">3</text>
<text x="94" y="190.8">4</text>
<text x="49.8" y="192.1">7</text>
<text x="51.9" y="193.4">7</text>
<text x="54.1" y="193.4">8</text>
<text x="56.1" y="192.1">8</text>
<text x="94" y="193.4">5</text>
</g>
<g font-size="1.8" fill="#f00">
<text x="188.1" y="180.2">PB14</text>
<text x="188.1" y="182.7">PB15</text>
</g>
</svg>
